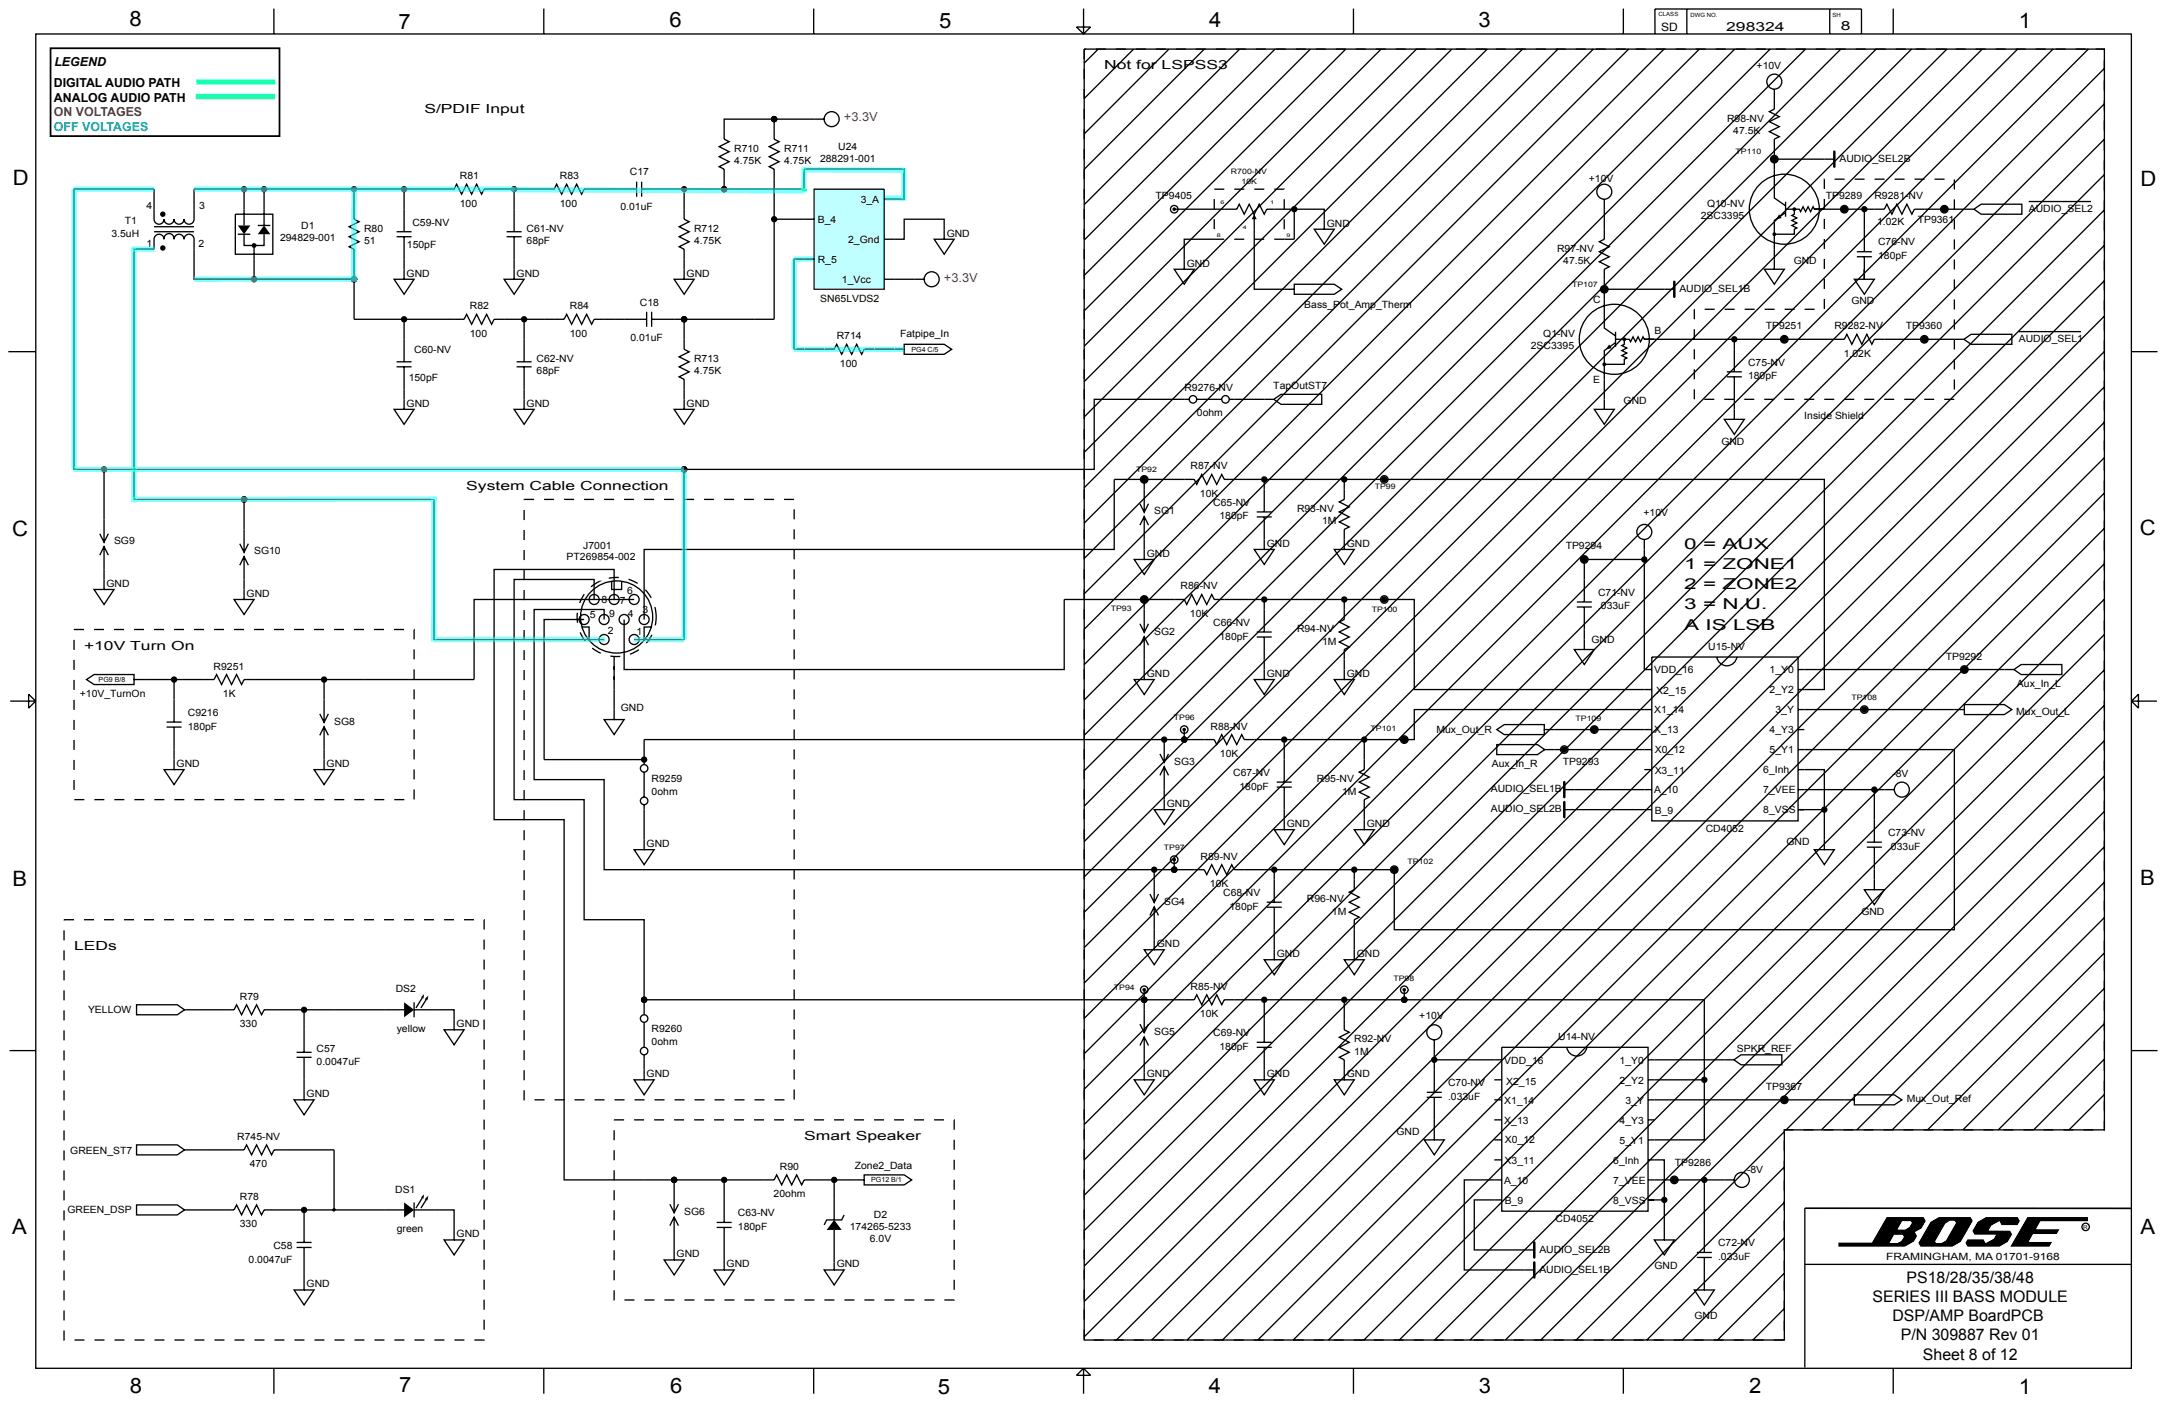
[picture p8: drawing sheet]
<svg xmlns="http://www.w3.org/2000/svg" width="432mm" height="279mm" viewBox="0 0 432 279" stroke-linecap="round" stroke-linejoin="round" font-family="sans-serif">
<g fill="none" stroke="#000" stroke-width=".26">
<path d="M7.1 6.8h418.2v266.1h-418.2zM54.7 1.7v5.1M108.5 1.7v5.1M162.4 1.7v5.1M214.8 5.4h2.8l-1.4 1.4zM216.2 1.7v5.1M216.3 9.8h203.6v215.5h-63.9v41.9h-139.7zM216.3 9.8v2M216.3 13.8v2M216.3 17.8v2M216.3 9.8h.4M218.7 9.8h2"/>
<path d="M219.1 9.8l-2.8 2.8M222.7 9.8h2M226.2 9.8l-9.9 9.8M226.6 9.8h2M230.6 9.8h2M233.3 9.8l-17 16.9M234.6 9.8h2M238.6 9.8h2M240.3 9.8l-24 24M242.6 9.8h2M246.6 9.8h2M247.4 9.8l-31.1 31"/>
<path d="M250.6 9.8h2M254.4 9.8l-38.1 38.1M254.6 9.8h2M258.6 9.8h2M261.5 9.8l-45.2 45.1M262.6 9.8h2M266.5 9.8h2l-52.2 52.2M270.1 1.7v5.1M270.5 9.8h2M274.5 9.8h2M275.6 9.8l-59.3 59.2M278.5 9.8h2"/>
<path d="M282.5 9.8h2M282.6 9.8l-66.3 66.3M286.5 9.8h2M289.7 9.8l-73.4 73.4M290.5 9.8h2M294.5 9.8h2M296.8 9.8l-80.5 80.4M298.5 9.8h2M302.5 9.8h2M303.8 9.8l-87.5 87.5M306.4 9.8h2M310.4 9.8h2"/>
<path d="M310.9 9.8l-94.6 94.5M314.4 9.8h2M317.9 9.8l-101.6 101.6M318.4 9.8h2M322.4 9.8h2M323.9 1.7v5.1M325 9.8l-108.7 108.6M326.4 9.8h2M330.2 6.8v-5h41.2v5M330.4 9.8h2M332 9.8l-115.7 115.7v2M334.4 9.8h2"/>
<path d="M336.6 1.8v5M338.4 9.8h2M339.1 9.8l-122.8 122.7M342.4 9.8h2M346.1 9.8l-129.8 129.8M346.3 9.8h2M350.3 9.8h2M353.2 9.8l-136.9 136.9M354 17.8v4l-1 .5 2 1-2 1 2 1-2 1 2 1-1 .5v11.7l2.3 1.5M354.3 9.8h2M358.3 9.8h2M360.3 9.8l-144 143.9"/>
<path d="M362.3 9.8h2M365.1 1.8v5M366.3 9.8h2M367.3 9.8l-151 151M370.3 9.8h2M374.3 9.8h2M374.4 9.8l-158.1 158M377.8 1.7v5.1M378.3 9.8h2M381.4 9.8l-165.1 165.1M382.3 9.8h2M386.2 9.8h2"/>
<path d="M388.5 9.8l-172.2 172.1M390.2 9.8h2M394.2 9.8h2M395.5 9.8l-179.2 179.2M398.2 9.8h2M402.2 9.8h2M402.6 9.8l-186.3 186.2M406.2 9.8h2M409.7 9.8l-193.4 193.3M410.2 9.8h2M414.2 9.8h2M416.7 9.8l-200.4 200.4"/>
<path d="M418.2 9.8h1.7v.2M419.9 12v2M419.9 16v2M419.9 13.7l-203.6 203.5M48.7 37.7v7.3M52.7 37.7v7.3M70.7 37.7h9.9M102.6 37.7v8.5M127 37.7h-10.4l-.5 1-1-2-1 2-1-2-1 2-1-2-.5 1h-14l-.5 1-1-2-1 2-1-2-1 2-1-2-.5 1h-10v8.5M127 36.2v3M128 37.7h16.5M128 36.2v3"/>
<path d="M136.5 37.7v6l1 .5-2 1 2 1-2 1 2 1-2 1 1 .5v6h-2l2 3 2-3h-2M144.5 37.7h16v-4h19.9v6h-4M154.5 23.8h-10v4l1 .5-2 .9 2 1-2 1 2 1-2 1 1 .5v4M154.5 23.8v4l1 .5-2 .9 2 1-2 1 2 1-2 1 1 .5v10h8M154.5 23.8h10M162.5 37.7h13.9v20h-13.9zM216.3 21.8v2M216.3 25.8v1.9M216.3 29.7v2M216.3 33.7v2M216.3 37.7v2M242.3 39.7v2"/>
<path d="M242.3 37.7h2M246.3 37.7h2M250.3 37.7h2M254.3 37.7h2M256.3 39.7v2M320.1 39.7v8l-1 .5 2 1-2 1 2 1-2 1 2 1-1 .5v11.7l2.3 1.6M354 31.7h12M364 39.7v2M364.1 35.7l-.1 2M366.1 35.7h2M370.1 35.7h2M374 35.7h2"/>
<path d="M378 35.7h2M382 35.7h2M386 35.7h2M390 35.8v2M390 39.8v2M419.9 20v2M419.9 24v2M419.9 28v2M419.9 32v2M419.9 36v2M419.9 40v2M419.9 34.8l-203.6 203.6"/>
<path d="M419.9 27.8l-203.6 203.5M419.9 20.7l-203.6 203.6M30.7 46.2h8M30.7 45.2h8M47 42.7h7.4v8h-7.4zM47.5 46.7h2.4M48.7 46.7v2.3h4v-2.3M50.7 49v6.7M51.4 45h2.5M70.7 55.7h-32v-8a1 1 0 0 0-1-1 1 1 0 0 0-1 1 1 1 0 0 0-1-1 1 1 0 0 0-1 1 1.01 1.01 0 0 0-1-1.1 1.01 1.01 0 0 0-1 1.1 1 1 0 0 0-1-1 1 1 0 0 0-1 1v2h-4v49.9h59.9v27.9h33.9M79.1 47.2h3M79.1 46.2h3"/>
<path d="M80.6 47.2v8.5h-2l2 3 2-3h-2M101.1 47.2h3M101.1 46.2h3M102.6 47.2v8.5h-2l2 3 2-3h-2M154.5 43.7v20h-24.5M162.5 51.7h-4v18h7.9l.5-1 1 2 1-2 1 2 1-2 1 2 .5-1h8v-1h8l1.5 1-1.5 1h-8v-1M176.4 47.7h4v-4h8v4h-2l2 3 2-3h-2M176.4 55.7h8M216.3 41.7v2M216.3 45.7v2M216.3 49.7v2M216.3 53.7v2"/>
<path d="M216.3 57.7v2M234.3 41.7h12.5l.5-1 1 2 1-2 1 2 1-2 1 2 .5-1h11.4v4h-2l2 3 2-3h-2M242.3 47.7h-6v6h-2l2 3 2-3h-2M242.3 47.7h2M242.3 43.7v2M242.3 47.7h.1M246.3 47.7h2M250.3 47.7h2M250.3 42.7v15h8v-1h7.9l1.5 1-1.5 1h-7.9v-1M256.3 43.7v2M258.3 41.7v6h-4M320.1 57.7h14"/>
<path d="M356.3 42.4l-2.3 1.6v9.7h2l-2 3-2-3h2M356.3 41.7h2.7l.3 .5 .5-1 .5 1 .5-1 .5 1 .5-1 .2 .5h2M356.3 40.2v3M358 41.7v1l-.5 .3 1 .5-1 .5 1 .5-1 .5 1 .5-.5 .2v1h-4M362 41.7h14l.5-1 1 2 1-2 1 2 1-2 1 2 .5-1h11.9l1.4-1h8.1v2h-8.1l-1.4-1M364 43.7v2M364 47.7v2M364 51.6v2M364 55.6v2M364 59.6v2M370.5 51.2h3M370.5 50.2h3"/>
<path d="M372 51.2v4.5h2l-2 3-2-3h2v-1.5M372 41.7v8.5M390 43.8v2M390 47.7v2M390 51.7v2M390 55.7v2M390 59.7v2M404.8 40.2h12.4M419.9 44v2M419.9 48v1.9M419.9 51.9v2M419.9 55.9v2"/>
<path d="M419.9 59.9v2M419.9 56l-203.6 203.5M419.9 48.9l-203.6 203.6M419.9 41.9l-203.6 203.5M1.7 70.1h5.4M79.1 73.2h3M79.1 72.2h3M80.6 63.7h-9.9v-14l-1-.5 2-1-2-1 2-1-2-1 2-1-1-.5v-6h-32v6a1 1 0 0 1-1 1 1 1 0 0 1-1-1 1 1 0 0 1-1 1 1 1 0 0 1-1-1 1 1 0 0 1-1 1 1 1 0 0 1-1-1 1 1 0 0 1-1 1 1 1 0 0 1-1-1v-6h-15.9v55.9h6v14.6M80.6 73.2v8.4h-2l2 3 2-3h-2M103.1 73.2h3M103.1 72.2h3M104.6 73.2v8.4h-2l2 3 2-3h-2"/>
<path d="M104.6 63.7v8.5M129 63.7h-10.4l-.5 1-1-2-1 2-1-2-1 2-1-2-.5 1h-14l-.5 1-1-2-1 2-1-2-1 2-1-2-.5 1h-12v8.5M129 62.2v3M130 62.2v3M136.5 63.7v6l1 .5-2 1 2 1-2 1 2 1-2 1 1 .4v6h-2l2 3 2-3h-2M216.3 61.7v2M216.3 65.7v1.9M216.3 69.6v2M216.3 73.6v2M216.3 77.6v2M237.3 79.6h-19v14h-81.8M238.8 79.6a.75 .75 0 0 0-1-.7 .75 .75 0 0 0-.3 1.3 .75 .75 0 0 0 1.2-.3l.1-.3h5"/>
<path d="M245.3 79.6h8.9l1.4-1h8.1v2h-8.1l-1.4-1M322.4 68.3l-2.3 1.6v11.7h2l-2 3-2-3h2M322.4 67.7h2.7l.3 .5 .5-1 .5 1 .5-1 .5 1 .5-1 .2 .5h2M322.4 66.2v3M324.1 67.7v1l-.5 .2 1 .5-1 .5 1 .5-1 .5 1 .5-.5 .3v1h-4M328.1 67.7h39.9l.5-1 1 2 1-2 1 2 1-2 1 2 .5-1h17.9l1.4-1h8.1v2h-8.1l-1.4-1M338.1 65.7v2M338.1 69.7v2M338.1 73.6v2M338.1 77.6v2M338.1 61.7v2M340.1 79.6h2"/>
<path d="M340.1 61.7h2M344.1 79.6h2M344.1 61.7h2M344.6 75.2h3M344.6 74.2h3M346.1 75.2v8.4h-2l2 3 2-3h-2M346.1 67.7v6.5M348 79.6h2M348.1 61.7h2M352 79.6h2M352.1 61.7h2M356 79.6h2"/>
<path d="M356.1 61.7h2M360 79.6h2M360.1 61.7h2M364 79.6h2M368 79.6h2M372 79.6h2M376 79.6h2M380 79.6h2M384 79.6h2M387.9 79.6h2M390 63.7v2M390 67.7v2"/>
<path d="M390 71.7v2M390 75.7v2M402.8 66.1h12.4M419.9 63.9v2M419.9 67.9v2M419.9 71.9v2M419.9 75.9v2M419.9 79.9v2M419.9 77.2l-190.1 190M419.9 70.1l-197.1 197.1M419.9 63l-203.6 203.6M425.3 70.1h5.2"/>
<path d="M20.8 93.6h115.7M48.7 99.6v10.5M106.6 99.6h-2v.1M108.6 99.6h2M112.6 99.6h2M116.6 99.6h1.9M120.5 99.6h2M124.5 99.6h2M128.5 99.6h2M132.5 99.6h2M136.5 99.6h2M136.5 93.6v33.9h-10"/>
<path d="M140.5 99.6h2M144.5 99.6h2M148.5 99.6h2M152.5 99.6h2M156.5 99.6h1.9M216.3 81.6v2M216.3 85.6v2M216.3 89.6v2M216.3 93.6v2M216.3 97.6v2M228.3 95.6v6.6M252.3 95.6h15.9v4l-1 .5 2 1-2 1 2 1-2 1 2 1-1 .5v4h-2l2 3 2-3h-2"/>
<path d="M268.2 95.6h95.8v41.9h-5.2M419.9 83.9v2M419.9 87.9v1.9M419.9 91.8v2M419.9 95.8v2M419.9 99.8v2M419.9 98.3l-168.9 168.9M419.9 91.3l-176 175.9M419.9 84.2l-183 183M19.9 106.4l.9 1.8 .8-1.8M19.9 110.7l.9-1.7 .8 1.7M20.8 109v8.6h-2l2 3 2-3h-2"/>
<path d="M47.8 108.4l.9 1.7 .9-1.7M47.8 112.7l.9-1.7 .9 1.7M48.7 111v8.6h-2l2 2.9 2-2.9h-2M104.6 101.7v2M104.6 105.7v2M104.6 109.7v2M104.6 113.7v2M104.6 117.7v2M116.6 118.5l-.9 1.8M118.6 119.6v-4h-16v43.9h14v23.9h11.9v16M119.6 116l-1.7 1M122 115.9v1.7h2v-1.7"/>
<path d="M122.5 119.6v-6h-23.9v49.9h14v71.8h31.9M123.5 115.2l-2 .1M125.4 115.5l1.8 .9M126.5 119.6h-31.9v15.9h-45.9l-.5 1-1-2-1 2-1-2-1 2-1-2-.5 1h-16v1h-7.9l-1.5-1 1.5-1h7.9v1M128.8 117.6l1.1 1.6M158.5 101.6v2M158.5 105.6v2M158.5 109.6v1.9M158.5 113.5v2M158.5 117.5v2M216.3 101.6v2M216.3 105.6v1.9"/>
<path d="M216.3 109.5v2M216.3 113.5v2M216.3 117.5v2M227.5 100.5l.8 1.7 .9-1.7M227.5 104.7l.8-1.7 .9 1.7M228.3 103v8.6h-2l2 3 2-3h-2M228.3 119.6v6.5M250.8 103.1h3M250.8 102.1h3M252.3 119.6h15.9v3.9l-1 .5 2 1-2 1 2 1-2 1 2 1-1 .5v6h-2l2 3 2-3h-2M252.3 103.1v6.5h-2l2 3 2-3h-2M252.3 102.1v-6.5h-8l-.5-1-1 2-1-2-1 2-1-2-1 2-.5-1h-16v14h-93.8v13.9"/>
<path d="M268.2 119.6h14v17.9h47.4M328.1 111.6h-12v8.5M328.1 107.6v25.9h1.5M419.9 103.8v2M419.9 107.8v2M419.9 111.8v2M419.9 115.8v2M419.9 119.8v2M419.9 119.5l-147.7 147.7M419.9 112.4l-154.8 154.8M419.9 105.4l-161.9 161.8M2 139.8h5.1"/>
<path d="M5.7 138.4l1.4 1.4-1.4 1.4zM14.8 127.6v2M14.8 131.6v2M14.8 135.6v2M14.8 139.6v2M16.8 125.5l-2 .1M18.8 125.5h2M22.8 125.5h1.9M26.7 125.5h2M30.7 125.5h2M34.7 125.5h2M34.7 135.5v8.5"/>
<path d="M38.7 125.5h2M42.7 125.5h2M46.7 125.5h2M50.7 125.5h2M54.7 125.5h2M58.7 125.5h2M62.7 125.5h1.9M64.7 135.5v8.6M66.6 125.5h2M70.6 125.5h2M74.6 125.5h2M78.6 125.5h2"/>
<path d="M82.6 125.5v2M82.6 129.5v2M82.6 133.5v2M82.6 137.5v2M104.6 121.7v2M104.6 125.7v2M104.6 129.6v2M104.6 133.6v2M104.6 137.6v2M115.2 122.2v2M115.8 126.1l1 1.7M116.1 125h1.5v2.7"/>
<path d="M116.6 123.5h-8v28h19.9v-4h113.8l.5 1 1-2 1 2 1-2 1 2 1-2 .5 1h8v8.5M118.2 129.2l1.7 1.1M120.5 123.5v-1.9h-13.9v33.9h13.9v17.9h113.8M121.8 130.8l2 .1M122.5 130.9v12.6h-2l2 3 2-3h-2M124.5 123.5v10h87.8v-13.9h24l.5 1 1-2 1 2 1-2 1 2 1-2 .5 1h10v6.4M127.5 129.6l-1.8 .9M130 125h-1.5v2.7M130.1 126.6l-1.1 1.6M130.7 121.1a7.9 7.9 0 0 1 .1 3.6M158.5 121.5v2M158.5 125.5v2"/>
<path d="M158.5 129.5v2M158.5 133.5v2M158.5 137.5v2M216.3 121.5v2M216.3 129.5v2M216.3 133.5v2M216.3 137.5v2M227.5 124.4l.8 1.7 .9-1.7M227.5 128.7l.8-1.7 .9 1.7M228.3 127v8.5h-2l2 3 2-3h-2M250.8 127h3M250.8 126h3"/>
<path d="M252.3 127v8.5h-2l2 3 2-3h-2M314.6 121.1h3M314.6 120.1h3M316.1 121.1v8.4h-2l2 3 2-3h-2M329.6 131h29.2v32.7h-29.2zM342.6 131a2.01 2.01 0 0 0 2 1.8 2.01 2.01 0 0 0 2-1.8M358.8 133.5h43.1l1.4-1h8.1v2h-8.1l-1.4-1M419.9 123.8v2M419.9 127.8v1.9M419.9 131.7v2M419.9 135.7v2M419.9 139.7v2"/>
<path d="M419.9 133.6l-133.6 133.6M419.9 126.5l-140.7 140.7M425.3 139.8h5.1M425.3 139.8l1.4-1.4v2.8zM14.8 143.6v2M14.8 147.6v2M14.8 151.6v1.9M14.8 155.5v2M14.8 159.5h2M18.8 159.5h2M22.8 159.5h2M26.8 159.5h2"/>
<path d="M30.8 159.5h2M33.2 145h3M33.2 144h3M34.7 145v8.5h-2l2 3 2-3h-2M34.8 159.5h2M38.8 159.5h2M42.8 159.5h2M46.8 159.5h1.9M50.7 159.5h2M54.7 159.5h2M58.7 159.5h2M62.7 159.5h2"/>
<path d="M63.8 142.4l.9 1.7 .8-1.7M63.8 146.6l.9-1.7 .8 1.7M64.7 144.9v8.6h-2l2 3 2-3h-2M66.7 159.5h2M70.7 159.5h2M74.7 159.5h2M78.7 159.5h2M82.6 141.5v2M82.6 145.5v2M82.6 149.5v2M82.6 153.4v2M82.6 157.4v2"/>
<path d="M104.6 141.6v2M104.6 145.6v2M104.6 149.6v2M104.6 153.6v2M104.6 157.6v2M128.5 151.5v1M128.5 154v5M158.5 141.5v2M158.5 145.5v2M158.5 149.5v1.9M158.5 153.4v2M158.5 157.4v2"/>
<path d="M216.3 141.5v2M216.3 145.5v1.9M216.3 149.4v2M216.3 153.4v2M216.3 157.4v2M231.5 150.3l.8 1.8 .9-1.8M231.5 154.6l.8-1.7 .9 1.7M232.3 152.9v8.6h-2l2 3 2-3h-2M232.3 147.5v4.6M236.3 145.5v2M254.8 157h3M254.8 156h3"/>
<path d="M256.3 157v8.5h-2l2 3 2-3h-2M256.3 147.5h15.9v6l-1 .5 2 1-2 1 2 1-2 1 2 1-1 .5v6h-2l2 3 2-3h-2M308.1 145.5v1h-7.9l-1.5-1 1.5-1h7.9v1h21.5M308.2 149.5l-1.4 1h-8.1v-2h8.1l1.4 1h21.4M312.1 157.5h17.5M328.1 153.5h1.5M329.6 141.5h-47.4v6h-10M358.8 141.5h33.2v-1h7.9l1.5 1-1.5 1h-7.9v-1M358.8 153.5h5.2v8M358.8 149.5h31.2v35.9h-111.8v-12h-8M358.8 145.5h1.2M358.8 157.5h15.2"/>
<path d="M378 157.5h-4v10.5M419.9 143.7v2M419.9 149.7v-2l-119.5 119.5M419.9 151.7v2M419.9 155.7v2M419.9 159.7v2M419.9 154.8l-112.5 112.4M419.9 140.7l-126.6 126.5M104.6 161.6v2M104.6 165.6v2M104.6 169.5v2M104.6 173.5v2"/>
<path d="M104.6 177.5v2M128.5 160.5v8.9h-2l2 3 2-3h-2M158.5 161.4v2M158.5 165.4v2M158.5 169.4v2M158.5 173.4v2M158.5 177.4v2M216.3 161.4v2M216.3 165.4v2M216.3 169.4v2M216.3 173.4v2M216.3 177.4v2"/>
<path d="M229.5 178.3l.8 1.7 .9-1.7M230.3 173.4v6.6M234.3 173.4h6l.5 1 1-2 1 2 1-2 1 2 1-2 .5 1h8v6.5M234.3 171.4v2M252.8 179.9h3M254.3 173.4h15.9v4l-1 .5 2 1-2 1 2 1-2 1 2 1-1 .5v8h-2l2 3 2-3h-2M312.1 161.5h17.5M358.8 161.5h5.2v7.9h-2l2 3 2-3h-2M372.5 168.9h3M372.5 168h3M374 168.9v8.5h-2l2 3 2-3h-2M419.9 163.7v2"/>
<path d="M419.9 167.7v1.9M419.9 171.6v2M419.9 175.6v2M419.9 179.6v2M419.9 175.9l-49.4 49.4M419.9 168.9l-56.4 56.4M419.9 161.8l-63.5 63.5M12.8 185.5v2M12.8 189.5v2M12.8 193.5v2M12.8 197.5v2M14.8 183.4h-2v.1"/>
<path d="M16.8 183.4h2M20.8 183.4h2M24.7 183.4h2M28.7 183.4h2M32.7 183.4h2M36.7 183.4h2M40.7 183.4h2M44.7 183.4h2M48.7 183.4h2M52.7 183.4h2M56.7 183.4h2M60.7 183.4h2"/>
<path d="M64.6 183.4h2M68.6 183.4h2M72.6 183.4h2M76.6 183.4h2M80.6 183.4h2M82.6 199.9v3M84.2 199l-1.2 2M84.6 183.4h2M85.2 199l-1.2 2M88.6 183.4h2M92.6 183.4h2M96.6 183.4v2"/>
<path d="M96.6 187.4v2M96.6 191.4v2M96.6 195.4v2M96.6 199.3v2M104.6 181.5v2M104.6 185.5v2M104.6 189.5v2M104.6 193.5v2M104.6 197.5v2M128.5 199.4h109.8l.5-1 1 2 1-2 1 2 1-2 1 2 .5-1h23.9v6l1 .5-2 1 2 1-2 1 2 1-2 1 1 .5v3.9h-2l2 3 2-3h-2M128.5 199.4v3M158.5 181.4v2"/>
<path d="M158.5 185.4v2M158.5 189.4v1.9M158.5 193.3v2M158.5 197.3v2M216.3 181.4v2M216.3 185.4v1.9M216.3 189.3v2M216.3 193.3v2M216.3 197.3v2M228.3 197.4v8.5M229.5 182.6l.8-1.7 .9 1.7M230.3 180.9v8.5h-2l2 3 2-3h-2"/>
<path d="M252.3 199.4v8.5M252.8 180.9h3M254.3 180.9v10.5h-2l2 3 2-3h-2M268.2 199.4h71.9v15.9h-11.3M280.2 197.4v2M419.9 183.6v2M419.9 187.6v2M419.9 191.6v2M419.9 195.6v2M419.9 199.6v2M419.9 197.1l-28.2 28.2M419.9 190l-35.3 35.3"/>
<path d="M419.9 183l-42.3 42.3M1.9 209.5h5.2M12.8 201.5v2M12.8 205.5v2M12.8 209.5v2M12.8 213.5v2M12.8 217.5v1.9M36.8 201.4l-1.4 1h-8.2v-2h8.2l1.4 1h9.9l.5-1 1 2 1-2 1 2 1-2 1 2 .5-1h8v8.5M59.2 210.9h3M59.2 209.9h3M60.7 210.9v8.4h-2l2 3 2-3h-2M60.7 201.4h19.9"/>
<path d="M82.6 201.4h8v4h-2l2 3 2-3h-2M96.6 203.3v2M96.6 207.3v2M96.6 211.3v2M96.6 215.3v2M96.6 219.3v2M104.6 217.4l.1 1.9M104.6 201.5v2M104.6 205.5v2M104.6 209.4v2M104.6 213.4v2M106.7 219.3h2"/>
<path d="M110.6 219.3h2M114.6 219.3h2M118.6 219.3h2M122.6 219.3h2M126.6 219.3h2M128.5 210.4v4.9h-2l2 3 2-3h-2M128.5 203.9v5M130.6 219.3h2M134.6 219.3h2M138.6 219.3h2M142.6 219.3h2M146.6 219.3h2"/>
<path d="M150.5 219.3h2M154.5 219.3h2M158.5 201.3v2M158.5 205.3v2M158.5 209.3v2M158.5 213.3v2M158.5 217.3v2M216.3 201.3v2M216.3 205.3v2M216.3 209.3v2M216.3 213.3v2M216.3 217.3v2"/>
<path d="M227.5 204.2l.8 1.7 .9-1.7M227.5 208.5l.8-1.7 .9 1.7M228.3 206.8v8.5h-2l2 3 2-3h-2M250.8 208.9h3M250.8 207.9h3M252.3 208.9v6.4h-2l2 3 2-3h-2M284.7 218.8h3M284.7 217.8h3M286.2 218.8v8.5h-2l2 3 2-3h-2M286.2 207.4v4h13.5M286.2 211.4v6.4M298.2 215.3h1.5"/>
<path d="M298.2 219.3h1.5M299.7 208.9h29.1v32.6h-29.1zM312.6 208.9a2.01 2.01 0 0 0 2 1.7 2.01 2.01 0 0 0 2-1.7M328.8 211.4h17.2l1.4 1h8.1v-2h-8.1l-1.4 1M328.8 219.3h41.2v-1h8l1.5 1-1.5 1h-8v-1M340.1 215.3v12h-11.3M419.9 203.6v2M419.9 207.6v1.9M419.9 211.5v2M419.9 215.5v2M419.9 219.5v2M419.9 218.3l-7.1 7"/>
<path d="M419.9 211.2l-14.1 14.1M419.9 204.2l-21.2 21.1M425.3 209.5h5.2M12.8 221.4v2M12.8 225.4v2M12.8 229.4v2M12.8 233.4v2M12.8 237.4v2M36.8 229.3l-1.4 1h-8.2v-2h8.2l1.4 1h11.9l.5-1 1 2 1-2 1 2 1-2 1 2 .5-1h12v12M82.6 239.8v3M84.2 238.9l-1.2 2M85.2 238.9l-1.2 2"/>
<path d="M96.6 223.3v2M96.6 227.3v2M96.6 231.3v2M96.6 235.3v2M96.6 239.2v2M122.5 225.4v2M122.5 229.4v2M122.5 233.4v2M122.5 237.4v2M124.5 223.3l-2 .1M126.5 223.3h2M130.5 223.3h2"/>
<path d="M134.5 223.3h2M134.5 235.3v6.6M138.5 223.3h2M142.5 223.3h2M146.5 223.3h2M150.5 223.3h2M154.5 223.3h2M158.5 223.3h1.9M162.4 223.3h2M166.4 223.3h2M166.4 235.3h-5.9l-.5 1-1-2-1 2-1-2-1 2-1-2-.5 1h-10v8.5M170.4 223.3h2"/>
<path d="M172.4 235.3v1h8l1.5-1-1.5-1h-8v1h-6v8M174.4 223.3h2M178.4 223.3h2M182.4 223.3h2M186.4 223.3h2M190.4 223.3v2M190.4 227.3v2M190.4 231.3v2M190.4 235.3v2M190.4 239.3v2M216.3 221.3v2M216.3 225.3v1.9"/>
<path d="M216.3 229.2v2M216.3 233.2v2M216.3 237.2v2M298.2 223.3h1.5M298.2 227.3h1.5M298.2 231.3h1.5M299.7 239.3h-5.5v10h11.9M299.7 235.3h-7.5v18h13.9M328.8 231.3h3.3v8h-3.3M328.8 223.3h1.3M328.8 235.3h17.3M332.1 239.3v8h-2l2 3 2-3h-2"/>
<path d="M340.1 235.3v14.5M356 227.5v2M356 231.5v2M356 235.5v2M356 239.5v1.9M356 239.8l-27.4 27.4M356 232.7l-34.5 34.5M356 225.7l-41.5 41.5M357.9 225.3h-1.9v.2M359.9 225.3h2M363.9 225.3h2M367.9 225.3h1.9"/>
<path d="M371.8 225.3h2M375.8 225.3h2M379.8 225.3h2M383.8 225.3h2M387.8 225.3h2M391.8 225.3h2M395.8 225.3h2M399.8 225.3h2M403.8 225.3h2M407.8 225.3h1.9M411.7 225.3h2M415.7 225.3h2"/>
<path d="M419.9 223.5v1.8h-.2M12.8 241.4v2M12.8 245.4v2M12.8 249.4v2M12.8 253.4v2M12.8 257.4v1.9M36.8 241.3l-1.4 1h-8.2v-2h8.2l1.4 1h9.9l.5-1 1 2 1-2 1 2 1-2 1 2 .5-1h8v6.5M59.2 248.8h3M59.2 247.8h3M60.7 248.8v8.5h-2l2 3 2-3h-2M60.7 241.3h19.9M82.6 241.3h8v6h-2l2 3 2-3h-2"/>
<path d="M96.6 243.2v2M96.6 247.2v2M96.6 251.2v2M96.6 255.2v2M96.6 259.2v2M122.5 257.3l.1 2M122.5 241.4v2M122.5 245.4v1.9M122.5 249.3v2M122.5 253.3v2M124.6 259.3h2M128.6 259.3h2"/>
<path d="M132.6 259.3h2M133.7 240.2l.8 1.7 .9-1.7M133.7 244.4l.8-1.7 .9 1.7M134.5 242.7v8.6h-2l2 3 2-3h-2M136.6 259.3h2M140.6 259.3h2M143 244.8h3M143 243.8h3M144.5 244.8v8.5h-2l2 3 2-3h-2M144.5 259.3h2M148.5 259.3h2M152.5 259.3h2"/>
<path d="M156.5 259.3h2M160.5 259.3h2M164.5 259.3h2M166.4 245.3v8h-1.9l1.9 3 2-3h-2M168.4 242.3l-.5 1h-2.9l-.5 1M168.5 259.3h2M172.5 259.3h2M176.5 259.3h2M180.5 259.3h2M184.4 259.3h2M190.4 259.2l-2 .1M190.4 243.3v2"/>
<path d="M190.4 247.2v2M190.4 251.2v2M190.4 255.2v2M216.3 241.2v2M216.3 245.2v2M216.3 249.2v2M216.3 253.2v2M216.3 257.2v2M338.6 250.8h3M338.6 249.8h3M340.1 250.8v6.5h-2l2 3 2-3h-2M356 243.4v2"/>
<path d="M356 247.4v2M356 251.4v2M356 255.4v2M356 259.4v2M356 253.9l-13.3 13.3M356 246.9l-20.3 20.3M360.1 241v31.7M360.1 252.2h65.2M425.3 241h-65.2h65.2M12.8 265.3l.1 1.9M12.8 261.3v2M14.9 267.2h2"/>
<path d="M18.9 267.2h1.9M22.8 267.2h2M26.8 267.2h2M30.8 267.2h2M34.8 267.2h2M38.8 267.2h2M42.8 267.2h2M46.8 267.2h2M50.8 267.2h2M54.7 272.9v5M54.8 267.2h2M58.8 267.2h1.9"/>
<path d="M62.7 267.2h2M66.7 267.2h2M70.7 267.2h2M74.7 267.2h2M78.7 267.2h2M82.7 267.2h2M86.7 267.2h2M90.7 267.2h2M96.6 267.2h-1.9M96.6 263.2v2M108.5 272.9v5M162.4 272.9v5"/>
<path d="M214.8 274.3l1.4-1.4 1.4 1.4zM216.2 272.9v5M216.3 261.2v2M216.3 265.2v1.9M218.2 267.2h2M222.2 267.2h2M226.2 267.2h2M230.2 267.2h2M234.2 267.2h2M238.2 267.2h2M242.2 267.2h2M246.2 267.2h2"/>
<path d="M250.2 267.2h2M254.2 267.2h1.9M258.1 267.2h2M262.1 267.2h2M266.1 267.2h2M270.1 272.9v5M270.1 267.2h2M274.1 267.2h2M278.1 267.2h2M282.1 267.2h2M286.1 267.2h2M290.1 267.2h2"/>
<path d="M294.1 267.2h1.9M298 267.2h2M302 267.2h2M306 267.2h2M310 267.2h2M314 267.2h2M318 267.2h2M322 267.2h2M323.9 272.9v5M326 267.2h2M330 267.2h2M334 267.2h1.9"/>
<path d="M337.9 267.2h2M341.9 267.2h2M345.9 267.2h2M349.9 267.2h2M353.9 267.2h2M356 263.4v2M356 261l-6.2 6.2M377.8 272.9v5"/>
<circle cx="354" cy="16.3" r="1.5"/>
<circle cx="165.9" cy="23.8" r="1.5"/>
<circle cx="320.1" cy="38.2" r="1.5"/>
<circle cx="354" cy="31.7" r=".75"/>
<circle cx="185.9" cy="55.7" r="1.5"/>
<circle cx="234.3" cy="41.7" r=".75"/>
<circle cx="320.1" cy="57.7" r=".75"/>
<circle cx="356" cy="41.7" r="7"/>
<circle cx="368" cy="41.7" r=".75"/>
<circle cx="388" cy="41.7" r=".75"/>
<circle cx="244.5" cy="79.6" r=".75"/>
<circle cx="322.1" cy="67.7" r="7"/>
<circle cx="356" cy="67.7" r=".75"/>
<circle cx="384" cy="67.7" r=".75"/>
<circle cx="228.3" cy="95.6" r=".75"/>
<circle cx="276.2" cy="95.6" r=".75"/>
<circle cx="118.6" cy="119.6" r="1"/>
<circle cx="122.5" cy="119.6" r="1"/>
<circle cx="126.5" cy="119.6" r="1"/>
<circle cx="228.3" cy="119.6" r=".75"/>
<circle cx="276.2" cy="119.6" r=".75"/>
<circle cx="316.1" cy="111.6" r=".75"/>
<circle cx="328.1" cy="106.1" r="1.5"/>
<circle cx="116.6" cy="123.5" r="1"/>
<circle cx="120.5" cy="123.5" r="1"/>
<circle cx="120.5" cy="127.5" r="1"/>
<circle cx="123" cy="123" r="7.2"/>
<circle cx="124.5" cy="123.5" r="1"/>
<circle cx="126.5" cy="127.5" r="1"/>
<circle cx="128.5" cy="123.5" r="1"/>
<circle cx="392" cy="133.5" r=".75"/>
<circle cx="128.5" cy="159.7" r=".75"/>
<circle cx="128.5" cy="153.2" r=".75"/>
<circle cx="236.3" cy="145.5" r=".75"/>
<circle cx="280.2" cy="147.5" r=".75"/>
<circle cx="312.1" cy="149.5" r=".75"/>
<circle cx="318.1" cy="145.5" r=".75"/>
<circle cx="372" cy="141.5" r=".75"/>
<circle cx="379.5" cy="157.5" r="1.5"/>
<circle cx="234.3" cy="171.4" r=".75"/>
<circle cx="278.2" cy="173.4" r=".75"/>
<circle cx="228.3" cy="197.4" r=".75"/>
<circle cx="280.2" cy="197.4" r=".75"/>
<circle cx="128.5" cy="209.6" r=".75"/>
<circle cx="128.5" cy="203.1" r=".75"/>
<circle cx="286.2" cy="205.9" r="1.5"/>
<circle cx="356" cy="219.3" r=".75"/>
<circle cx="334.1" cy="235.3" r=".75"/>
<circle cx="347.6" cy="235.3" r="1.5"/>
<circle cx="416.2" cy="244.7" r=".74"/>
</g>
<g fill="#000">
<path d="M365.8 30.1h.4l.1 .1v3l-.3 .3-.2-.3zM47.5 45h2.4l-1.2 1.7zM52.7 45l1.2 1.7h-2.5zM250.3 42.7l.5 1h-1zM333.9 56l.2-.1 .2 .3v3l-.2 .2-.3-.2zM355 42.7l.5 .8-1.1 .2zM321.1 68.7l.5 .7-1.1 .3zM312 159.8l.1-.1 .3 .3v3l-.3 .2-.2-.2zM312 155.8h.3l.1 .2v3l-.3 .2-.2-.2zM84 198.9l.6-.6-.1 .8zM85.5 198.5l-.3 1-.5-.2zM80.6 199.9l2 1.5-2 1.5z"/>
<path d="M84.6 238.2l-.1 .8-.5-.2zM85.5 238.4l-.3 1-.5-.2zM66.4 241l.3-.1 .2 .1 .1 .3-.3 .4-.3-.1-.1-.3zM80.6 239.8l2 1.5-2 1.5zM166.4 243.3l1.5 2h-2.9zM306 247.6l.1-.1 .3 .3v3l-.3 .2-.2-.2zM306 251.6l.1-.1 .3 .3v3l-.3 .2-.2-.2z"/>
<circle cx="48.7" cy="37.7" r=".65"/>
<circle cx="52.7" cy="37.7" r=".65"/>
<circle cx="70.7" cy="37.7" r=".65"/>
<circle cx="80.6" cy="37.7" r=".65"/>
<circle cx="102.6" cy="37.7" r=".65"/>
<circle cx="136.5" cy="37.7" r=".65"/>
<circle cx="144.5" cy="37.7" r=".65"/>
<circle cx="154.5" cy="23.8" r=".65"/>
<circle cx="354" cy="31.7" r=".65"/>
<circle cx="354" cy="31.7" r=".38"/>
<circle cx="32.5" cy="42.7" r=".56"/>
<circle cx="32.5" cy="49.5" r=".56"/>
<circle cx="50.7" cy="55.7" r=".65"/>
<circle cx="50.7" cy="49" r=".5"/>
<circle cx="70.7" cy="55.7" r=".65"/>
<circle cx="154.5" cy="43.7" r=".65"/>
<circle cx="234.3" cy="41.7" r=".38"/>
<circle cx="258.3" cy="41.7" r=".65"/>
<circle cx="320.1" cy="57.7" r=".38"/>
<circle cx="320.1" cy="57.7" r=".65"/>
<circle cx="354" cy="46.7" r=".4"/>
<circle cx="358" cy="41.7" r=".4"/>
<circle cx="368" cy="41.7" r=".38"/>
<circle cx="368" cy="41.7" r=".65"/>
<circle cx="372" cy="41.7" r=".65"/>
<circle cx="388" cy="41.7" r=".65"/>
<circle cx="388" cy="41.7" r=".38"/>
<circle cx="80.6" cy="63.7" r=".65"/>
<circle cx="104.6" cy="63.7" r=".65"/>
<circle cx="136.5" cy="63.7" r=".65"/>
<circle cx="320.1" cy="72.7" r=".4"/>
<circle cx="324.1" cy="67.7" r=".4"/>
<circle cx="346.1" cy="67.7" r=".65"/>
<circle cx="356" cy="67.7" r=".65"/>
<circle cx="356" cy="67.7" r=".38"/>
<circle cx="384" cy="67.7" r=".38"/>
<circle cx="384" cy="67.7" r=".65"/>
<circle cx="20.8" cy="93.6" r=".65"/>
<circle cx="48.7" cy="99.6" r=".65"/>
<circle cx="136.5" cy="93.6" r=".65"/>
<circle cx="228.3" cy="95.6" r=".38"/>
<circle cx="228.3" cy="95.6" r=".65"/>
<circle cx="252.3" cy="95.6" r=".65"/>
<circle cx="268.2" cy="95.6" r=".65"/>
<circle cx="276.2" cy="95.6" r=".65"/>
<circle cx="276.2" cy="95.6" r=".38"/>
<circle cx="228.3" cy="119.6" r=".65"/>
<circle cx="228.3" cy="119.6" r=".38"/>
<circle cx="252.3" cy="119.6" r=".65"/>
<circle cx="268.2" cy="119.6" r=".65"/>
<circle cx="276.2" cy="119.6" r=".65"/>
<circle cx="276.2" cy="119.6" r=".38"/>
<circle cx="316.1" cy="111.6" r=".65"/>
<circle cx="316.1" cy="111.6" r=".38"/>
<circle cx="328.1" cy="111.6" r=".65"/>
<circle cx="34.7" cy="135.5" r=".65"/>
<circle cx="64.7" cy="135.5" r=".65"/>
<circle cx="392" cy="133.5" r=".38"/>
<circle cx="392" cy="133.5" r=".65"/>
<circle cx="128.5" cy="151.5" r=".65"/>
<circle cx="232.3" cy="147.5" r=".65"/>
<circle cx="236.3" cy="145.5" r=".38"/>
<circle cx="236.3" cy="147.5" r=".65"/>
<circle cx="256.3" cy="147.5" r=".65"/>
<circle cx="272.2" cy="147.5" r=".65"/>
<circle cx="280.2" cy="147.5" r=".38"/>
<circle cx="280.2" cy="147.5" r=".65"/>
<circle cx="312.1" cy="149.5" r=".38"/>
<circle cx="312.1" cy="149.5" r=".65"/>
<circle cx="318.1" cy="145.5" r=".65"/>
<circle cx="318.1" cy="145.5" r=".38"/>
<circle cx="372" cy="141.5" r=".65"/>
<circle cx="372" cy="141.5" r=".38"/>
<circle cx="374" cy="157.5" r=".65"/>
<circle cx="230.3" cy="173.4" r=".65"/>
<circle cx="234.3" cy="171.4" r=".38"/>
<circle cx="234.3" cy="173.4" r=".65"/>
<circle cx="254.3" cy="173.4" r=".65"/>
<circle cx="270.2" cy="173.4" r=".65"/>
<circle cx="278.2" cy="173.4" r=".38"/>
<circle cx="278.2" cy="173.4" r=".65"/>
<circle cx="364" cy="161.5" r=".65"/>
<circle cx="128.5" cy="199.4" r=".65"/>
<circle cx="228.3" cy="197.4" r=".38"/>
<circle cx="228.3" cy="199.4" r=".65"/>
<circle cx="252.3" cy="199.4" r=".65"/>
<circle cx="268.2" cy="199.4" r=".65"/>
<circle cx="280.2" cy="197.4" r=".38"/>
<circle cx="280.2" cy="199.4" r=".65"/>
<circle cx="60.7" cy="201.4" r=".65"/>
<circle cx="286.2" cy="211.4" r=".65"/>
<circle cx="340.1" cy="215.4" r=".65"/>
<circle cx="356" cy="219.3" r=".38"/>
<circle cx="356" cy="219.3" r=".65"/>
<circle cx="134.5" cy="235.3" r=".65"/>
<circle cx="144.5" cy="235.3" r=".65"/>
<circle cx="166.4" cy="235.3" r=".65"/>
<circle cx="332.1" cy="239.3" r=".65"/>
<circle cx="334.1" cy="235.3" r=".38"/>
<circle cx="334.1" cy="235.3" r=".65"/>
<circle cx="340.1" cy="235.3" r=".65"/>
<circle cx="60.7" cy="241.3" r=".65"/>
</g>
<path d="M39.2 16.3h15.7M38.7 37.7h63.9M86.6 127.5h34.2" fill="none" stroke="#0ff" stroke-width=".2"/>
<g fill="none" stroke="#0ff" stroke-width="1.1" stroke-linecap="butt">
<path d="M39.2 16.3h15.7M30.7 37.7h-15.9v55.9h121.7v33.9h-10M38.7 37.7h63.9M70.7 37.7l-.1 18.4M160.2 33.9l20.2 .1M160.4 33.4v5M160.5 37.6v.5l-58.5-.3M176.6 39.5h3.7M180.4 33.5l-.1 6.5M26.3 49.7h4.6M26.7 49.4v50.8M71.3 55.7h-32.6"/>
<path d="M162.3 51.6l-3.8 .1v18h21.9M86.6 99.4l-.1 28.6M87.2 99.5l-60.7 .1M120.8 127.5h-34.2"/>
</g>
<path d="M39.1 19.3h15.7" fill="none" stroke="#0f3" stroke-width="1.1" stroke-linecap="butt"/>
<path d="M10.1 9.6h45.7v17.5h-45.7z" fill="none" stroke="#000" stroke-width=".35"/>
<g fill="#000">
<path d="M366.8 247.8h6.7l2.9-5.1h7.5l.4 .8-.9 1.5-1.3 .7 .5 .8-.7 1.1-1.8 1.1h-13.3zM378 246.3l-.9 1.6h1.5l.8-.4 .5-.8-.2-.4zM379.6 243.6l-.9 1.6h1.5l.8-.5 .5-.8-.2-.3z" fill-rule="evenodd"/>
<path d="M385.2 243.7l1.6-1h6.4l.5 .8-2.4 4.2-1.7 1h-6.4l-.5-.8zM388.2 244.1l-2 3.5 .2 .3h1l.9-.5 2-3.5-.3-.4h-.9z" fill-rule="evenodd"/>
<path d="M394.6 243.7l1.6-1h6.4l.5 .8-.5 .9h-3.2l-.4-.8-1.6 .8-.6 1h4.3l.4 .8-.9 1.5-1.6 1h-6.4l-.5-.8 .5-.8h3.2l.4 .8 1.6-.9 .4-.7h-4.2l-.5-.8z" fill-rule="evenodd"/>
<path d="M404.5 242.7h12.2v.9h-9.6l-.8 1.5h4.7l-.6 1h-4.7l-.9 1.6h4.7l-.6 1h-7.8z" fill-rule="evenodd"/>
</g>
<path d="M360.1 241h65.2" fill="none" stroke="#000" stroke-width=".2"/>
<path d="M162.5 37.9h13.9v19.8h-13.9z" fill="#0ff"/>
<g font-size="4.2">
<text x="25.8" y="5.3">8</text>
<text x="79.5" y="5.8">7</text>
<text x="133.6" y="5.4">6</text>
<text x="187.4" y="5.5">5</text>
<text x="241.3" y="5.3">4</text>
<text x="295" y="5.4">3</text>
<text x="402.9" y="5.5">1</text>
<text x="2.6" y="37">D</text>
<text x="427.1" y="37.1">D</text>
<text x="2.4" y="106.9">C</text>
<text x="427" y="106.8">C</text>
<text x="2.5" y="176.6">B</text>
<text x="427.1" y="176.6">B</text>
<text x="2.4" y="246.1">A</text>
<text x="427.1" y="246.1">A</text>
<text x="25.9" y="277.8">8</text>
<text x="79.7" y="277.7">7</text>
<text x="133.7" y="277.8">6</text>
<text x="187.1" y="277.9">5</text>
<text x="241.2" y="277.8">4</text>
<text x="295.1" y="277.7">3</text>
<text x="349.1" y="277.8">2</text>
<text x="402.8" y="277.9">1</text>
</g>
<g font-size="3.2">
<text x="380.4" y="255.9">PS18/28/35/38/48</text>
<text x="373.6" y="259.7">SERIES III BASS MODULE</text>
<text x="377.6" y="263.5">DSP/AMP BoardPCB</text>
<text x="379.3" y="267.3">P/N 309887 Rev 01</text>
<text x="383.7" y="271.1">Sheet 8 of 12</text>
</g>
<g font-size="3">
<text x="336.1" y="109.6">0 = AUX</text>
<text x="336.1" y="113.6">1 = ZONE1</text>
<text x="336.1" y="117.6">2 = ZONE2</text>
<text x="336.1" y="121.6">3 = N.U.</text>
<text x="336.1" y="125.5">A IS LSB</text>
</g>
<g font-size="2.5">
<text x="344.5" y="6.1">298324</text>
<text x="367.3" y="6">8</text>
<text x="10.8" y="17.3">DIGITAL AUDIO PATH</text>
<text x="10.9" y="13.2">LEGEND</text>
<text x="220.3" y="13.8">Not for LSPSS3</text>
<text x="10.8" y="20.3">ANALOG AUDIO PATH</text>
<text x="84.7" y="22.5">S/PDIF Input</text>
<text x="93" y="97.6">System Cable Connection</text>
<text x="16.8" y="129.5">+10V Turn On</text>
<text x="14.8" y="189.4">LEDs</text>
<text x="160.5" y="227.3">Smart Speaker</text>
</g>
<g font-size="2.5" fill="#f00">
<text x="10.8" y="23.2">ON VOLTAGES</text>
<text x="168.4" y="24.2">+3.3V</text>
<text x="188.3" y="56.1">+3.3V</text>
</g>
<text font-size="2.5" fill="#03f" x="10.8" y="26.2">OFF VOLTAGES</text>
<text font-size="2.3" x="331.4" y="6.2">SD</text>
<g font-size="2">
<text x="350.5" y="13.8">+10V</text>
<text x="167.3" y="29.8">U24</text>
<text x="344.6" y="24.3">R98-NV</text>
<text x="345.9" y="26.8">47.5K</text>
<text x="91.8" y="35.7">R81</text>
<text x="111.7" y="35.7">R83</text>
<text x="125.7" y="35">C17</text>
<text x="146.5" y="30.2">R710</text>
<text x="146.5" y="32.7">4.75K</text>
<text x="156.5" y="30.2">R711</text>
<text x="156.5" y="32.7">4.75K</text>
<text x="163.6" y="32.2">288291-001</text>
<text x="367" y="32.3">AUDIO_SEL2B</text>
<text x="29.2" y="41.7">4</text>
<text x="39.7" y="41.7">3</text>
<text x="91.8" y="41.2">100</text>
<text x="111.7" y="41.2">100</text>
<text x="123.8" y="42">0.01uF</text>
<text x="171.7" y="40.4">3_A</text>
<text x="230.6" y="39.7">TP9405</text>
<text x="317" y="36.3">+10V</text>
<text x="340.6" y="41.2">Q10-NV</text>
<text x="364.3" y="39.7">TP9289</text>
<text x="374" y="39.7">R9281-NV</text>
<text x="22.2" y="47.4">3.5uH</text>
<text x="24.9" y="44.7">T1</text>
<text x="60.1" y="45.7">D1</text>
<text x="72.6" y="46.2">R80</text>
<text x="82.3" y="45">C59-NV</text>
<text x="105.1" y="46.2">C61-NV</text>
<text x="138.5" y="46.2">R712</text>
<text x="163.2" y="44.4">B_4</text>
<text x="188.9" y="47.2">GND</text>
<text x="264.7" y="45.2">GND</text>
<text x="339.4" y="43.7">2SC3395</text>
<text x="374.6" y="44.9">1.02K</text>
<text x="382.7" y="44.4">TP9361</text>
<text x="404.8" y="42.2">AUDIO_SEL2</text>
<text x="29.2" y="49.2">1</text>
<text x="39.6" y="49.2">2</text>
<text x="55.9" y="48.1">294829-001</text>
<text x="72.6" y="48.7">51</text>
<text x="81.2" y="49.5">150pF</text>
<text x="105.1" y="48.7">68pF</text>
<text x="138.5" y="48.7">4.75K</text>
<text x="163.2" y="52.4">R_5</text>
<text x="169.2" y="48.4">2_Gnd</text>
<text x="236.8" y="53.2">GND</text>
<text x="310.7" y="50.2">R97-NV</text>
<text x="311.9" y="52.7">47.5K</text>
<text x="357.9" y="52.7">GND</text>
<text x="374.8" y="51.7">180pF</text>
<text x="374.8" y="49">C76-NV</text>
<text x="81.1" y="55.2">GND</text>
<text x="103.1" y="55.2">GND</text>
<text x="137" y="55.2">GND</text>
<text x="168" y="56.4">1_Vcc</text>
<text x="335.1" y="58.2">AUDIO_SEL1B</text>
<text x="93.8" y="61.7">R82</text>
<text x="113.7" y="61.7">R84</text>
<text x="127.7" y="60.9">C18</text>
<text x="163.7" y="60.1">SN65LVDS2</text>
<text x="260.3" y="61.4">Bass_Pot_Amp_Therm</text>
<text x="317.9" y="60.4">C</text>
<text x="352.3" y="65.7">TP9251</text>
<text x="366" y="65.7">R9282-NV</text>
<text x="369.4" y="60.7">GND</text>
<text x="380.3" y="65.7">TP9360</text>
<text x="82.7" y="70.3">C60-NV</text>
<text x="93.8" y="67.2">100</text>
<text x="113.7" y="67.2">100</text>
<text x="125.8" y="67.9">0.01uF</text>
<text x="167" y="67.7">R714</text>
<text x="179.6" y="67.1">Fatpipe_In</text>
<text x="305.4" y="69.7">2SC3395</text>
<text x="307.9" y="67.2">Q1-NV</text>
<text x="330.1" y="66.7">B</text>
<text x="367.9" y="71.2">1.02K</text>
<text x="402.8" y="68.1">AUDIO_SEL1</text>
<text x="81.6" y="75.9">150pF</text>
<text x="107.1" y="74.7">68pF</text>
<text x="107.1" y="72.2">C62-NV</text>
<text x="138.5" y="74.7">4.75K</text>
<text x="138.5" y="72.2">R713</text>
<text x="167.6" y="73.2">100</text>
<text x="236.3" y="77.9">R9276-NV</text>
<text x="254.1" y="77.5">TapOutST7</text>
<text x="317.9" y="76.4">E</text>
<text x="348.8" y="72.9">C75-NV</text>
<text x="348.8" y="75.7">180pF</text>
<text x="81.1" y="81.1">GND</text>
<text x="105.1" y="81.1">GND</text>
<text x="137" y="81.1">GND</text>
<text x="238.8" y="82.9">0ohm</text>
<text x="324" y="80.6">GND</text>
<text x="360" y="83.6">Inside Shield</text>
<text x="343.5" y="88.7">GND</text>
<text x="237.6" y="93.6">R87-NV</text>
<text x="239.4" y="99.1">10K</text>
<text x="242.1" y="100.8">C65-NV</text>
<text x="230.3" y="102.6">SG1</text>
<text x="243.3" y="103.6">180pF</text>
<text x="258.8" y="102.1">R93-NV</text>
<text x="263.8" y="104.6">1M</text>
<text x="327.9" y="103">+10V</text>
<text x="22.8" y="108.6">SG9</text>
<text x="50.7" y="110.6">SG10</text>
<text x="113.1" y="111.7">PT269854-002</text>
<text x="116.4" y="109.4">J7001</text>
<text x="228.8" y="111.1">GND</text>
<text x="252.8" y="109.1">GND</text>
<text x="268.7" y="109.1">GND</text>
<text x="312.4" y="109.6">TP9294</text>
<text x="21.3" y="117.1">GND</text>
<text x="49.2" y="119.1">GND</text>
<text x="125.1" y="118.6">6</text>
<text x="235.6" y="117.6">R86-NV</text>
<text x="318.9" y="118.8">C71-NV</text>
<text x="117.7" y="123.2">5</text>
<text x="120" y="120.4">8</text>
<text x="121.5" y="123">9</text>
<text x="123.7" y="120.6">7</text>
<text x="125.3" y="123">4</text>
<text x="128.2" y="122.2">3</text>
<text x="237.4" y="123">10K</text>
<text x="242.1" y="124.8">C66-NV</text>
<text x="318.9" y="121.6">.033uF</text>
<text x="121.3" y="126.3">2</text>
<text x="127" y="126.6">1</text>
<text x="230.3" y="126.5">SG2</text>
<text x="243.3" y="127.5">180pF</text>
<text x="258.8" y="126">R94-NV</text>
<text x="263.8" y="128.5">1M</text>
<text x="317.6" y="128.3">GND</text>
<text x="340.8" y="129.5">U15-NV</text>
<text x="388.2" y="131.5">TP9292</text>
<text x="42.6" y="133.5">R9251</text>
<text x="228.8" y="135">GND</text>
<text x="252.8" y="135">GND</text>
<text x="268.7" y="135">GND</text>
<text x="330.1" y="134.3">VDD_16</text>
<text x="353.1" y="134.3">1_Y0</text>
<text x="402.5" y="137">Aux_In_L</text>
<text x="15.9" y="139">+10V_TurnOn</text>
<text x="37.5" y="142.8">C9216</text>
<text x="44.5" y="139">1K</text>
<text x="123.9" y="141.8">GND</text>
<text x="330.1" y="142.3">X1_14</text>
<text x="330.5" y="138.5">X2_15</text>
<text x="353.1" y="138.3">2_Y2</text>
<text x="354.3" y="142.3">3_Y</text>
<text x="402.3" y="142.5">Mux_Out_L</text>
<text x="37.5" y="145.5">180pF</text>
<text x="66.7" y="144.5">SG8</text>
<text x="241.6" y="145.5">R88-NV</text>
<text x="286.6" y="146.3">Mux_Out_R</text>
<text x="330.1" y="146.2">X_13</text>
<text x="353.1" y="146.2">4_Y3</text>
<text x="35.2" y="153">GND</text>
<text x="65.2" y="153">GND</text>
<text x="130" y="156">R9259</text>
<text x="234.3" y="152.5">SG3</text>
<text x="243.4" y="151">10K</text>
<text x="246.1" y="154.7">C67-NV</text>
<text x="262.8" y="156">R95-NV</text>
<text x="297.7" y="153">Aux_In_R</text>
<text x="311.8" y="152.5">TP9293</text>
<text x="330.2" y="154.3">X3_11</text>
<text x="330.2" y="150.1">X0_12</text>
<text x="351.8" y="154.2">6_Inh</text>
<text x="353.1" y="150.2">5_Y1</text>
<text x="377.6" y="154.9">-8V</text>
<text x="130" y="158.5">0ohm</text>
<text x="232.8" y="161">GND</text>
<text x="247.3" y="157.5">180pF</text>
<text x="267.8" y="158.5">1M</text>
<text x="297.5" y="162">AUDIO_SEL2B</text>
<text x="297.5" y="158">AUDIO_SEL1B</text>
<text x="330" y="158.2">A_10</text>
<text x="351.8" y="158.2">7_VEE</text>
<text x="256.8" y="165">GND</text>
<text x="272.7" y="165">GND</text>
<text x="330.2" y="162.3">B_9</text>
<text x="340.3" y="166">CD4052</text>
<text x="351.8" y="162.2">8_VSS</text>
<text x="376.7" y="166.7">C73-NV</text>
<text x="129" y="168.9">GND</text>
<text x="239.6" y="171.4">R89-NV</text>
<text x="356.5" y="168.5">GND</text>
<text x="376.7" y="169.4">.033uF</text>
<text x="241.4" y="176.9">10K</text>
<text x="244.1" y="178.7">C68-NV</text>
<text x="260.8" y="179.9">R96-NV</text>
<text x="232.3" y="180.4">SG4</text>
<text x="245.3" y="181.4">180pF</text>
<text x="265.8" y="182.4">1M</text>
<text x="371.4" y="182.5">GND</text>
<text x="230.8" y="188.9">GND</text>
<text x="254.8" y="190.9">GND</text>
<text x="270.7" y="190.9">GND</text>
<text x="79" y="197.8">DS2</text>
<text x="237.6" y="197.4">R85-NV</text>
<text x="17.6" y="202">YELLOW</text>
<text x="47.9" y="199.4">R79</text>
<text x="239.4" y="202.9">10K</text>
<text x="283.2" y="203.2">+10V</text>
<text x="47.9" y="204.9">330</text>
<text x="63.2" y="209.9">C57</text>
<text x="79.2" y="205.8">yellow</text>
<text x="91.1" y="204.9">GND</text>
<text x="130" y="205.9">R9260</text>
<text x="130" y="208.4">0ohm</text>
<text x="230.3" y="206.4">SG5</text>
<text x="242.1" y="206.6">C69-NV</text>
<text x="243.3" y="209.4">180pF</text>
<text x="270.2" y="207.9">R92-NV</text>
<text x="310.9" y="207.4">U14-NV</text>
<text x="346.6" y="209.9">SPKR_REF</text>
<text x="63.2" y="212.4">0.0047uF</text>
<text x="129" y="214.8">GND</text>
<text x="228.8" y="214.8">GND</text>
<text x="252.8" y="214.8">GND</text>
<text x="268.7" y="214.8">GND</text>
<text x="270.2" y="210.4">1M</text>
<text x="300.2" y="212.1">VDD_16</text>
<text x="323.2" y="212.1">1_Y0</text>
<text x="61.2" y="218.8">GND</text>
<text x="288.9" y="219.3">.033uF</text>
<text x="288.9" y="216.6">C70-NV</text>
<text x="300.2" y="220.1">X1_14</text>
<text x="300.5" y="216.3">X2_15</text>
<text x="323.2" y="216.1">2_Y2</text>
<text x="324.4" y="220.1">3_Y</text>
<text x="352.3" y="217.3">TP9367</text>
<text x="380.5" y="219.8">Mux_Out_Ref</text>
<text x="47.4" y="227.3">R745-NV</text>
<text x="278.6" y="226.3">GND</text>
<text x="300.2" y="224.1">X_13</text>
<text x="300.3" y="228">X0_12</text>
<text x="323.2" y="224.1">4_Y3</text>
<text x="14" y="230.2">GREEN_ST7</text>
<text x="49.8" y="232.8">470</text>
<text x="155.6" y="233.3">R90</text>
<text x="170.6" y="233.1">Zone2_Data</text>
<text x="300.2" y="232.1">X3_11</text>
<text x="321.9" y="232.1">6_Inh</text>
<text x="323.2" y="228.1">5_Y1</text>
<text x="334.2" y="232.5">TP9286</text>
<text x="348.6" y="234">-8V</text>
<text x="47.9" y="239.3">R78</text>
<text x="78.9" y="237.9">DS1</text>
<text x="154.4" y="238.8">20ohm</text>
<text x="300.1" y="236">A_10</text>
<text x="321.9" y="236.1">7_VEE</text>
<text x="13.4" y="241.9">GREEN_DSP</text>
<text x="47.9" y="244.8">330</text>
<text x="79.2" y="245.8">green</text>
<text x="136.5" y="242.3">SG6</text>
<text x="147.2" y="245.3">180pF</text>
<text x="147.2" y="242.5">C63-NV</text>
<text x="169.6" y="245.3">174265-5233</text>
<text x="174.4" y="242.9">D2</text>
<text x="300.2" y="240.1">B_9</text>
<text x="310.4" y="243.8">CD4052</text>
<text x="321.9" y="240">8_VSS</text>
<text x="49.6" y="251.9">0.0047uF</text>
<text x="54.6" y="249.1">C58</text>
<text x="91.1" y="246.8">GND</text>
<text x="135" y="250.8">GND</text>
<text x="173.6" y="247.7">6.0V</text>
<text x="307.2" y="249.8">AUDIO_SEL2B</text>
<text x="342.8" y="248.5">C72-NV</text>
<text x="342.8" y="251.3">.033uF</text>
<text x="376.4" y="251.4">FRAMINGHAM, MA 01701-9168</text>
<text x="61.2" y="256.8">GND</text>
<text x="145" y="252.8">GND</text>
<text x="166.9" y="252.8">GND</text>
<text x="307.2" y="253.8">AUDIO_SEL1B</text>
<text x="330.1" y="253">GND</text>
<text x="338.1" y="263">GND</text>
</g>
<g font-size="1.5">
<text x="245.6" y="34.7">R700-NV</text>
<text x="346.3" y="30.8">TP110</text>
<text x="247.7" y="36.7">10K</text>
<text x="313.7" y="57.2">TP107</text>
<text x="226.7" y="94.1">TP92</text>
<text x="274.3" y="97.6">TP99</text>
<text x="221.6" y="121.9">TP93</text>
<text x="273.7" y="122.1">TP100</text>
<text x="234.2" y="143.5">TP96</text>
<text x="314.4" y="143.8">TP109</text>
<text x="369.4" y="139.5">TP108</text>
<text x="273.5" y="145.9">TP101</text>
<text x="232.2" y="169.4">TP97</text>
<text x="280.9" y="172.3">TP102</text>
<text x="222.3" y="197.4">TP94</text>
<text x="278" y="195.6">TP98</text>
</g>
<g font-size="1.4">
<text x="181.9" y="70.2">PG4 C/5</text>
<text x="19.7" y="136">PG9 B/8</text>
<text x="173.8" y="235.8">PG12 B/1</text>
</g>
<g font-size="1.2">
<text x="331" y="3.3">CLASS</text>
<text x="337.3" y="3.4">DWG NO.</text>
<text x="365.6" y="3.4">SH</text>
</g>
<text font-size="1.1" x="415.7" y="245">R</text>
<g font-size="1">
<text x="243.5" y="40.7">6</text>
<text x="253.4" y="40.7">1</text>
<text x="242.8" y="47.2">8</text>
<text x="248" y="45.7">4</text>
<text x="256.7" y="47.2">9</text>
</g>
</svg>
